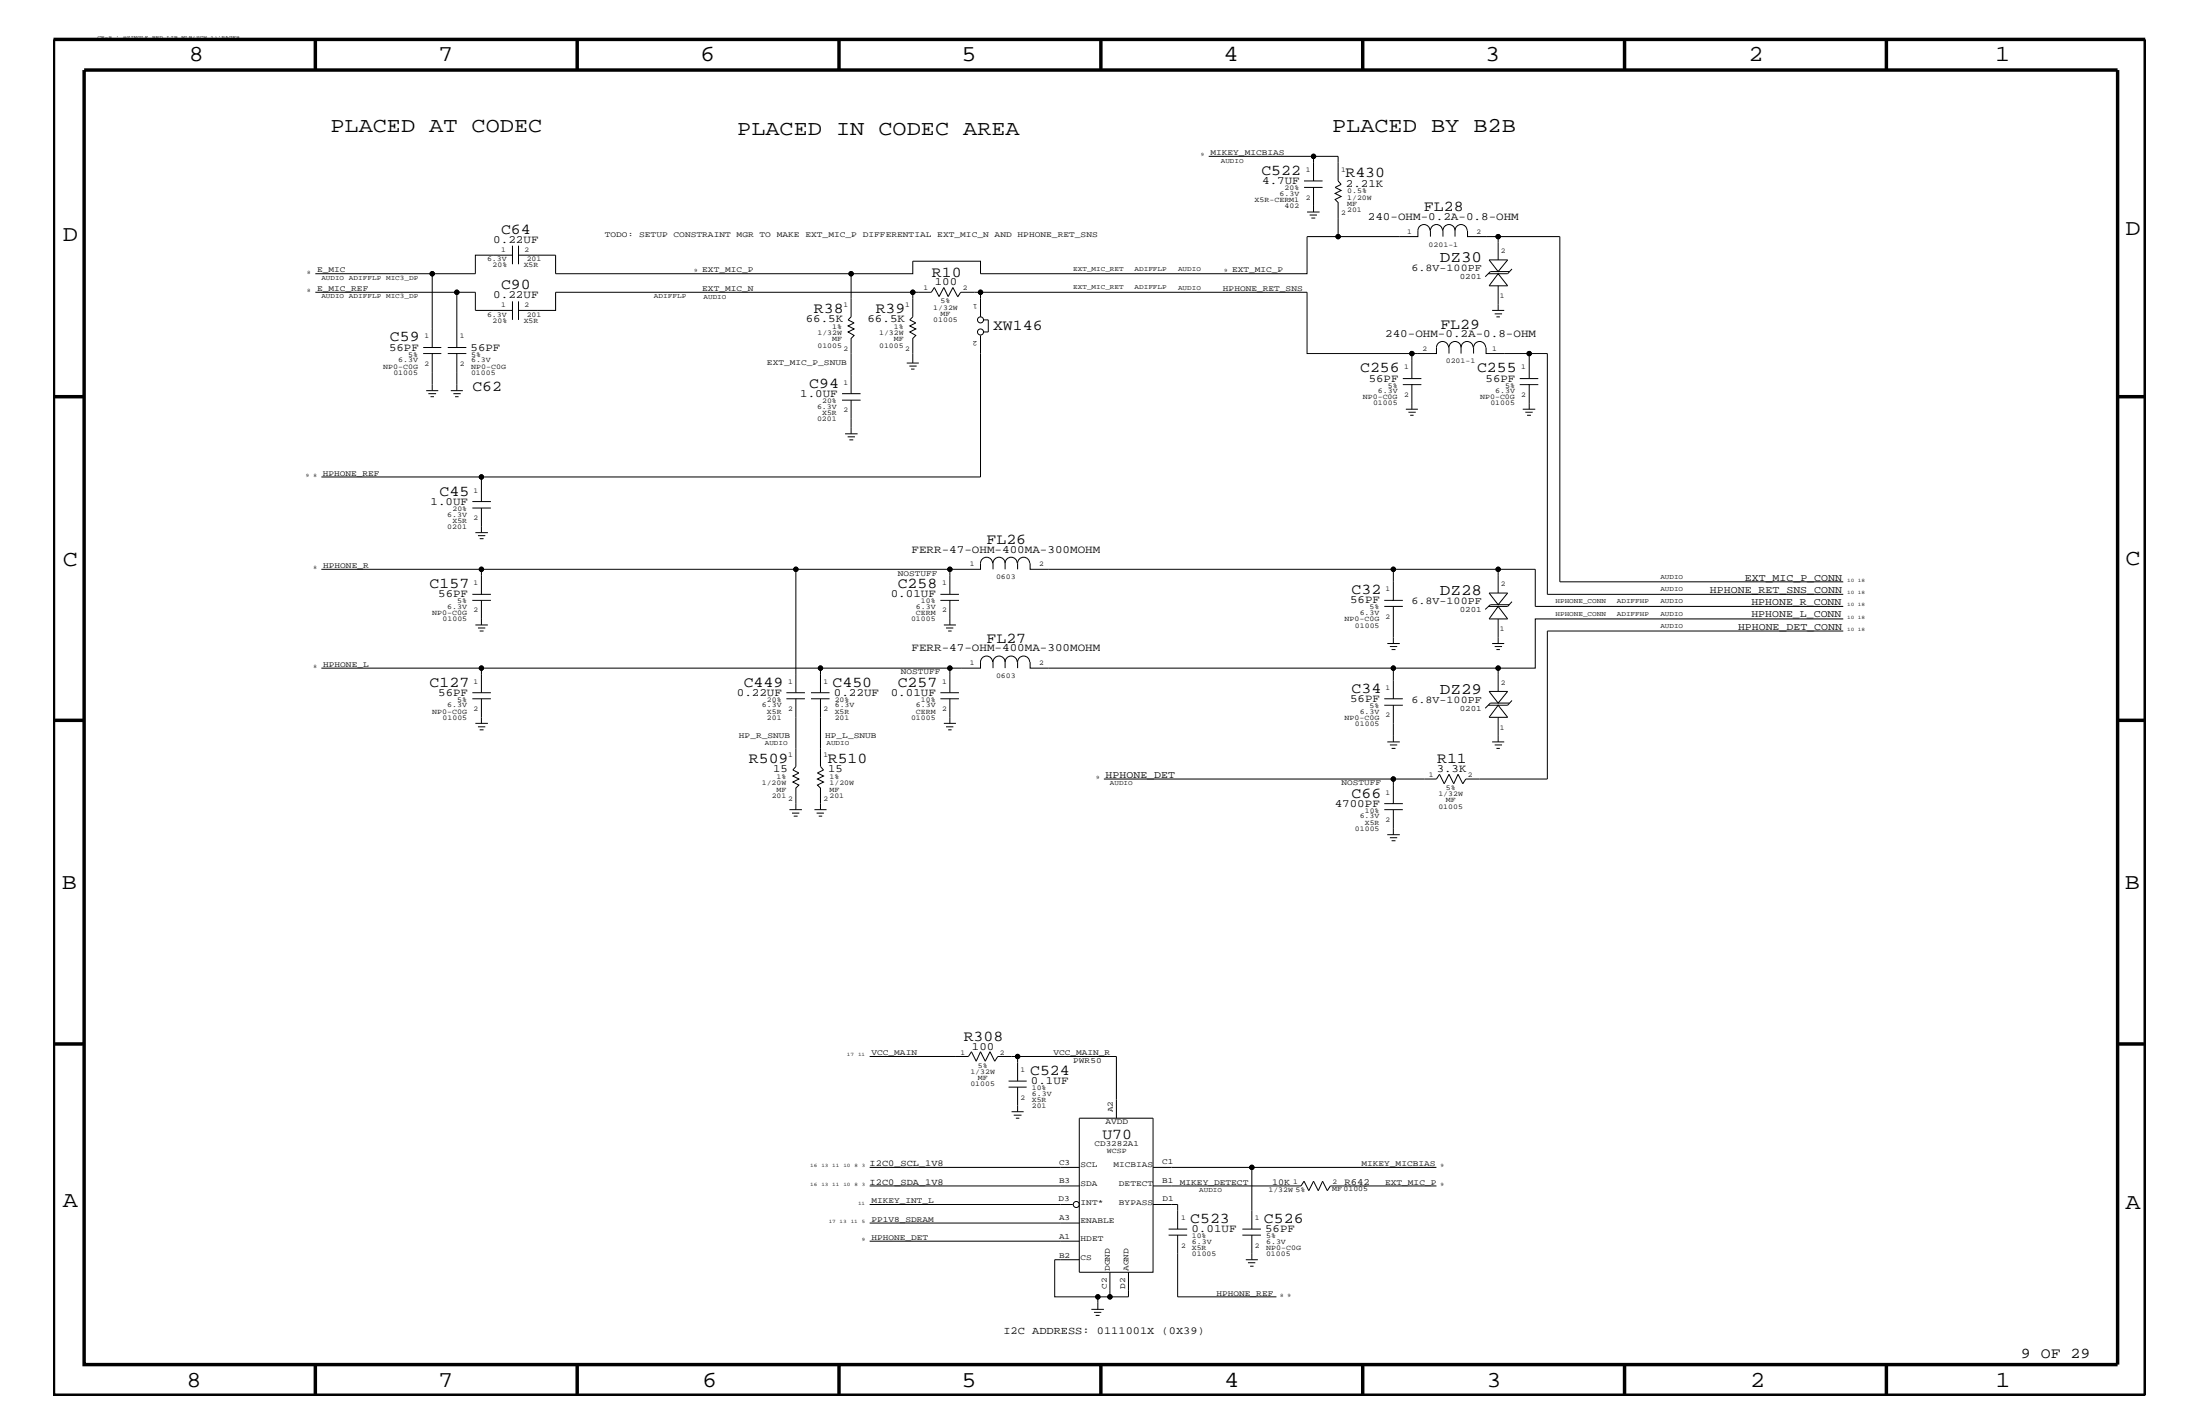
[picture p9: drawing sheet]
<svg xmlns="http://www.w3.org/2000/svg" width="432mm" height="279mm" viewBox="0 0 432 279" stroke-linecap="round" stroke-linejoin="round" font-family="sans-serif">
<g fill="none" stroke="#000" stroke-width=".2">
<path d="M237.2 30.7h25.4v4.8l.6 .7-1.2 .6 1.2 .6-1.2 .6 1.2 .6-1.2 .5 .6 .6v6.7h15.7v-1.2a1.19 1.19 0 0 1 1.2-1.1 1.19 1.19 0 0 1 1.2 1.1M255.9 36.8h3.7M255.9 35.5h3.7M257.8 30.7v4.8M257.8 36.8v4.8M61.9 57.3h27.8M84.8 53.7v14.5M100.6 50.1h-7.3v3.6h-31.4M100.6 48.2v3.6M100.6 59.1v3.7M101.8 48.2v3.6M101.8 59.1v3.7"/>
<path d="M101.8 50.1h7.3v3.6h57.9M179.2 57.3v4.9l-.6 .6 1.1 .6-1.1 .6 1.1 .5-1.1 .6 1.1 .7-.5 .6v4.8M188 58.3l.6-1h67.9v12.1h25.4v-1.2a1.19 1.19 0 0 1 1.2-1.2 1.19 1.19 0 0 1 1.2 1.2M188 58.2l-1-1.8-.9 1.8-.8-1.8-1 1.8-.9-1.8-.6 .9h-73.7v3.6h-7.3M192.4 57.3v4.9M256.5 41.6h2.5M257 42.2h1.5M257.4 42.8h.7M262.6 46.4h-6.1v7.3h-64.1v-2.4h-13.2v2.4h-12.2v8.5l-.5 .6 1.1 .6-1.1 .6 1.1 .5-1.1 .6 1.1 .7-.6 .6v10.8M283.1 45.2a1.19 1.19 0 0 0-1.2-1.1 1.19 1.19 0 0 0-1.1 1.1v1.2M285.6 45.2a1.19 1.19 0 0 0-1.2-1.1 1.19 1.19 0 0 0-1.2 1.1v1.2M285.6 45.2a1.19 1.19 0 0 1 1.2-1.1 1.19 1.19 0 0 1 1.2 1.1"/>
<path d="M285.6 45.2v1.2M288 45.2v1.2h6v4.6M292.3 51h3.6l-1.9 2.3zM294 53.7l1.9 2.4h-3.6zM294 56.1v4.8M294 46.4h12.2v67.8h55.6M296.2 53.3h-3.7l-1 1M296.8 52.8l-.9 .9h-3.8M83.1 69.4h3.5M83.1 68.2h3.5M83.7 76.7h2.3M84.1 77.2h1.5"/>
<path d="M84.5 77.8h.7M84.8 69.4v7.3M87.9 69.4h3.6M87.9 68.2h3.6M88.5 76.7h2.3M89 77.2h1.4M89.3 77.8h.7M89.7 69.4v7.3M100.6 60.9h-7.3v-3.6h-3.6v10.9M165.3 78.5h3.6M165.3 77.2h3.6M167 78.5v6.6"/>
<path d="M178 71.2h2.3M178.5 71.8h1.4M178.8 72.4h.7M192.4 65.8v27.8h-129.3M193 62.8h1v2.3h-1M275.3 75.5h3.7M275.3 74.3h3.7M277.1 69.4v4.9M277.1 75.5v4.8M286.8 68.2a1.19 1.19 0 0 1 1.2-1.2 1.19 1.19 0 0 1 1.1 1.2M286.8 68.2a1.19 1.19 0 0 0-1.2-1.2 1.19 1.19 0 0 0-1.2 1.2v1.2M286.8 68.2v1.2"/>
<path d="M291.6 68.2a1.19 1.19 0 0 0-1.2-1.2 1.19 1.19 0 0 0-1.2 1.2v1.2M291.7 68.2v1.2h8.4v4.9M292.9 60.9h2.3M293.4 61.6h1.4M293.7 62.2h.7M298.3 75.5h3.6M298.3 74.3h3.6M300.1 69.4h3.6v47.2h58.1M300.1 75.5v4.8M92.7 99.7h3.7M92.7 98.4h3.7M94.5 93.6v4.8"/>
<path d="M94.5 99.7v4.8M165.9 85.1h2.4M166.4 85.7h1.4M166.7 86.3h.8M275.9 80.3h2.4M276.4 80.9h1.5M276.8 81.5h.7M298.9 80.3h2.4M299.4 80.9h1.4M299.7 81.5h.8M63.1 111.7h31.4v4.9M92.7 117.8h3.7"/>
<path d="M92.7 116.6h3.7M93.3 104.5h2.5M93.8 105.1h1.5M94.1 105.7h.8M94.5 111.7h61.7v24.2M94.5 117.8v4.8M184.6 117.8h3.6M184.6 116.6h3.6M186.4 111.7v4.9M186.4 117.8v4.8M194.8 110.5a1.19 1.19 0 0 0-1.2-1.2 1.19 1.19 0 0 0-1.2 1.2v1.2h-36.2M197.3 110.5a1.19 1.19 0 0 1 1.2-1.2 1.19 1.19 0 0 1 1.1 1.2"/>
<path d="M197.3 110.5a1.19 1.19 0 0 0-1.2-1.2 1.19 1.19 0 0 0-1.2 1.2v1.2M197.3 110.5v1.2M202.1 110.5a1.19 1.19 0 0 0-1.2-1.2 1.19 1.19 0 0 0-1.2 1.2v1.2M202.2 110.5v1.2h71.3v6.1M271.7 117.8h3.6M271.7 119h3.6M273.5 111.7h20.5v4.7M273.5 119v7.3M292.3 116.4h3.6l-1.9 2.2zM294 119l1.9 2.4h-3.6zM294 111.7h7.3v7.3h60.5M296.2 118.6h-3.7l-1 1"/>
<path d="M296.8 118.1l-.9 .9h-3.8M63.1 131.1h31.4v4.8M92.7 137.1h3.7M92.7 135.9h3.7M93.3 122.6h2.5M93.8 123.2h1.5M94.1 123.8h.8M94.5 131.1h66.5v4.8M94.5 137.1v4.8M154.3 137.1h3.7M154.3 135.9h3.7M156.2 137.1v13.3l-.6 .7 1.2 .6-1.2 .6 1.2 .6-1.2 .5 1.2 .6-.6 .6v4.3"/>
<path d="M159.2 137.1h3.6M159.2 135.9h3.6M161 137.1v13.3l.6 .7-1.2 .6 1.2 .6-1.2 .6 1.2 .5-1.2 .6 .6 .6v4.3M161 131.1h25.4M184.6 137.1h3.6M184.6 135.9h3.6M185.3 122.6h2.3M185.7 123.2h1.4M186.1 123.8h.7M186.4 137.1v4.8M194.8 129.9a1.19 1.19 0 0 0-1.2-1.2 1.19 1.19 0 0 0-1.2 1.2v1.2h-6v4.8M197.3 129.9a1.19 1.19 0 0 1 1.2-1.2 1.19 1.19 0 0 1 1.1 1.2"/>
<path d="M197.3 129.9a1.19 1.19 0 0 0-1.2-1.2 1.19 1.19 0 0 0-1.2 1.2v1.2M197.3 129.9v1.2M202.1 129.9a1.19 1.19 0 0 0-1.2-1.2 1.19 1.19 0 0 0-1.2 1.2v1.2M202.2 129.9v1.2h71.3v6M271.7 137.1h3.6M271.7 138.4h3.6M272.3 126.3h2.4M272.8 126.9h1.4M273.1 127.5h.8M273.5 131.1h20.5v4.6M273.5 138.4v7.2M292.3 135.7h3.6l-1.9 2.3z"/>
<path d="M292.9 126.3h2.3M293.4 126.9h1.4M293.7 127.5h.7M294 138.4l1.9 2.3h-3.6zM294 121.4v4.9M296.2 138h-3.7l-1 1M296.8 137.4l-.9 1h-3.8M361.8 121.4h-60.5v9.7h-7.3M361.8 123.8h-58.1v29.1h-16l-.6 .9-.9-1.9-.9 1.9-.9-1.9-.9 1.9-1-1.9-.6 1h-65.2M93.3 141.9h2.5M93.8 142.6h1.5M94.1 143.2h.8"/>
<path d="M154.9 158.9h2.5M155.4 159.5h1.5M159.9 158.9h2.3M160.3 159.5h1.4M185.3 141.9h2.3M185.7 142.6h1.4M186.1 143.2h.7M271.7 158.9h3.6M271.7 157.7h3.6M272.3 145.6h2.4M272.8 146.2h1.4M273.1 146.8h.8"/>
<path d="M273.5 152.9v4.8M273.5 158.9v4.9M292.9 145.6h2.3M293.4 146.2h1.4M293.7 146.8h.7M294 140.7v4.9M155.8 160.1h.7M160.7 160.1h.7M272.3 163.8h2.4M272.8 164.4h1.4M273.1 165h.8M170.7 207.3h19.4l.6-.9 .9 1.8 .8-1.8 1 1.8 .9-1.8 .9 1.8 .6-.9h3.9v4.8"/>
<path d="M198 213.3h3.5M198 212.1h3.5M198.5 218.1h2.4M199 218.8h1.5M199.4 219.4h.7M199.7 213.3v4.8M199.7 207.3h19.4v12.1M211.8 219.4h14.5v30.2h-14.5zM170.7 229.1h41.1M170.7 232.7h41.1M170.7 236.3h39.9M170.7 240h41.1"/>
<path d="M226.3 236.3h4.8v4.9M226.3 229.1h55.6M226.3 232.7h29.1l.5-.9 1 1.8 .9-1.8 .9 1.8 .9-1.8 .9 1.8 .6-.9h20.8M245.7 229.1v12.1M170.7 243.5h41.1M211.8 247.2h-4.8v7.3h10.8M214.2 256.9h2.5M214.7 257.5h1.5M215.1 258.1h.7M215.5 254.5v2.4M217.8 249.6v4.9h3.7v-4.9M229.4 242.3h3.6"/>
<path d="M229.4 241.2h3.6M231.1 242.3v12.2h19.4M243.8 242.3h3.7M243.8 241.2h3.7M244.5 247.2h2.4M244.9 247.8h1.5M245.4 248.4h.6M245.7 242.3v4.9"/>
<circle cx="257.8" cy="30.7" r=".42"/>
<circle cx="84.8" cy="53.7" r=".42"/>
<circle cx="89.7" cy="57.3" r=".42"/>
<circle cx="167" cy="53.7" r=".42"/>
<circle cx="179.2" cy="57.3" r=".42"/>
<circle cx="192.4" cy="57.3" r=".42"/>
<circle cx="262.6" cy="46.4" r=".42"/>
<circle cx="294" cy="46.4" r=".42"/>
<circle cx="192.4" cy="62.8" r=".59"/>
<circle cx="192.4" cy="65.1" r=".59"/>
<circle cx="277.1" cy="69.4" r=".42"/>
<circle cx="300.1" cy="69.4" r=".42"/>
<circle cx="94.5" cy="93.6" r=".42"/>
<circle cx="94.5" cy="111.7" r=".42"/>
<circle cx="156.2" cy="111.7" r=".42"/>
<circle cx="186.4" cy="111.7" r=".42"/>
<circle cx="273.5" cy="111.7" r=".42"/>
<circle cx="294" cy="111.7" r=".42"/>
<circle cx="94.5" cy="131.1" r=".42"/>
<circle cx="161" cy="131.1" r=".42"/>
<circle cx="186.4" cy="131.1" r=".42"/>
<circle cx="273.5" cy="131.1" r=".42"/>
<circle cx="294" cy="131.1" r=".42"/>
<circle cx="273.5" cy="152.9" r=".42"/>
<circle cx="199.7" cy="207.3" r=".42"/>
<circle cx="211.2" cy="236.3" r=".59"/>
<circle cx="245.7" cy="229.1" r=".42"/>
<circle cx="215.5" cy="254.5" r=".42"/>
<circle cx="217.8" cy="254.5" r=".42"/>
</g>
<g fill="none" stroke="#000" stroke-width=".68" stroke-linecap="butt">
<path d="M10.5 7.7h410.5v266.1h-410.5zM16.5 13.7h399.1v254h-399.1zM61.9 7.7v6M113.3 7.7v6M164.7 7.7v6M216.1 7.7v6M267.5 7.7v6M318.9 7.7v6M370.2 7.7v6M10.5 77.8h6M415.6 77.8h5.4M10.5 141.3h6"/>
<path d="M415.6 141.3h5.4M10.5 204.8h6M415.6 204.8h5.4M61.9 267.7v6.1M113.3 267.7v6.1M164.7 267.7v6.1M216.1 268v5.8M267.5 267.7v6.1M318.9 267.7v6.1M370.2 267.7v6.1"/>
</g>
<g fill="#000">
<circle cx="257.8" cy="30.7" r=".42"/>
<circle cx="84.8" cy="53.7" r=".42"/>
<circle cx="89.7" cy="57.3" r=".42"/>
<circle cx="167" cy="53.7" r=".42"/>
<circle cx="179.2" cy="57.3" r=".42"/>
<circle cx="192.4" cy="57.3" r=".42"/>
<circle cx="262.6" cy="46.4" r=".42"/>
<circle cx="294" cy="46.4" r=".42"/>
<circle cx="277.1" cy="69.4" r=".42"/>
<circle cx="300.1" cy="69.4" r=".42"/>
<circle cx="94.5" cy="93.6" r=".42"/>
<circle cx="94.5" cy="111.7" r=".42"/>
<circle cx="156.2" cy="111.7" r=".42"/>
<circle cx="186.4" cy="111.7" r=".42"/>
<circle cx="273.5" cy="111.7" r=".42"/>
<circle cx="294" cy="111.7" r=".42"/>
<circle cx="94.5" cy="131.1" r=".42"/>
<circle cx="161" cy="131.1" r=".42"/>
<circle cx="186.4" cy="131.1" r=".42"/>
<circle cx="273.5" cy="131.1" r=".42"/>
<circle cx="294" cy="131.1" r=".42"/>
<circle cx="273.5" cy="152.9" r=".42"/>
<circle cx="199.7" cy="207.3" r=".42"/>
<circle cx="245.7" cy="229.1" r=".42"/>
<circle cx="215.5" cy="254.5" r=".42"/>
<circle cx="217.8" cy="254.5" r=".42"/>
</g>
<g font-size="4.5">
<text x="37.1" y="12.1">8</text>
<text x="86" y="12.1">7</text>
<text x="137.4" y="12.1">6</text>
<text x="188.7" y="12.1">5</text>
<text x="240.1" y="12.1">4</text>
<text x="291.5" y="12.1">3</text>
<text x="343.2" y="12.1">2</text>
<text x="391.6" y="12.1">1</text>
<text x="12.4" y="47.3">D</text>
<text x="417.2" y="46.2">D</text>
<text x="12.4" y="111">C</text>
<text x="417.2" y="110.8">C</text>
<text x="12.1" y="174.5">B</text>
<text x="417.1" y="174.4">B</text>
<text x="12.4" y="236.8">A</text>
<text x="417.2" y="237.2">A</text>
<text x="36.6" y="272.1">8</text>
<text x="86" y="272.1">7</text>
<text x="137.8" y="272.1">6</text>
<text x="188.7" y="272.1">5</text>
<text x="240.3" y="272.1">4</text>
<text x="291.8" y="272.1">3</text>
<text x="343.5" y="272.1">2</text>
<text x="391.7" y="272.1">1</text>
</g>
<g font-size="4.1">
<text x="64.9" y="25.9">PLACED AT CODEC</text>
<text x="144.7" y="26.4">PLACED IN CODEC AREA</text>
<text x="261.5" y="25.9">PLACED BY B2B</text>
</g>
<g font-size="3.1">
<text x="282.6" y="51.4">DZ30</text>
<text x="282.6" y="116.7">DZ28</text>
<text x="282.6" y="136.1">DZ29</text>
</g>
<g font-size="3">
<text x="247.6" y="34.3">C522</text>
<text x="264.1" y="34.8">R430</text>
<text x="279.5" y="41.4">FL28</text>
<text x="98.3" y="45.8">C64</text>
<text x="98.3" y="56.7">C90</text>
<text x="182.9" y="54.3">R10</text>
<text x="159.8" y="61.4">R38</text>
<text x="171.9" y="61.4">R39</text>
<text x="194.9" y="64.7">XW146</text>
<text x="282.7" y="64.5">FL29</text>
<text x="76.5" y="67">C59</text>
<text x="92.7" y="76.7">C62</text>
<text x="158.8" y="76.1">C94</text>
<text x="267" y="73">C256</text>
<text x="289.9" y="73">C255</text>
<text x="86.3" y="97.2">C45</text>
<text x="193.6" y="106.8">FL26</text>
<text x="84.3" y="115.3">C157</text>
<text x="176.2" y="115.3">C258</text>
<text x="265.3" y="116.6">C32</text>
<text x="193.6" y="126.1">FL27</text>
<text x="84.3" y="134.7">C127</text>
<text x="146" y="134.7">C449</text>
<text x="163.4" y="134.7">C450</text>
<text x="176.2" y="134.7">C257</text>
<text x="265.3" y="135.9">C34</text>
<text x="147" y="149.7">R509</text>
<text x="162.5" y="149.7">R510</text>
<text x="282.1" y="149.8">R11</text>
<text x="265.3" y="156.5">C66</text>
<text x="189.1" y="204.2">R308</text>
<text x="202.2" y="210.9">C524</text>
<text x="216.4" y="223.5">U70</text>
<text x="233.6" y="240">C523</text>
<text x="248.1" y="240">C526</text>
<text x="396.6" y="266.5">9 OF 29</text>
</g>
<g font-size="2.2">
<text x="247.7" y="36.2">4.7UF</text>
<text x="264.2" y="36.6">2.21K</text>
<text x="96.8" y="47.6">0.22UF</text>
<text x="268.5" y="43.1">240-OHM-0.2A-0.8-OHM</text>
<text x="96.8" y="58.5">0.22UF</text>
<text x="183.5" y="56">100</text>
<text x="158.2" y="63.3">66.5K</text>
<text x="170.3" y="63.3">66.5K</text>
<text x="76.4" y="68.8">56PF</text>
<text x="92.4" y="68.8">56PF</text>
<text x="271.9" y="66.2">240-OHM-0.2A-0.8-OHM</text>
<text x="157.1" y="77.8">1.0UF</text>
<text x="268.6" y="74.9">56PF</text>
<text x="291.6" y="74.9">56PF</text>
<text x="84.5" y="99">1.0UF</text>
<text x="178.9" y="108.5">FERR-47-OHM-400MA-300MOHM</text>
<text x="86" y="117.2">56PF</text>
<text x="174.8" y="117.2">0.01UF</text>
<text x="265" y="118.4">56PF</text>
<text x="178.9" y="127.8">FERR-47-OHM-400MA-300MOHM</text>
<text x="86" y="136.5">56PF</text>
<text x="144.6" y="136.5">0.22UF</text>
<text x="163.7" y="136.5">0.22UF</text>
<text x="174.8" y="136.5">0.01UF</text>
<text x="265" y="137.8">56PF</text>
<text x="151.7" y="151.5">15</text>
<text x="162.6" y="151.5">15</text>
<text x="282" y="151.5">3.3K</text>
<text x="262" y="158.3">4700PF</text>
<text x="190.8" y="205.9">100</text>
<text x="202.4" y="212.7">0.1UF</text>
<text x="233.8" y="241.8">0.01UF</text>
<text x="248.3" y="241.8">56PF</text>
</g>
<text font-size="2.1" x="196.9" y="261.6">I2C ADDRESS: 0111001X (0X39)</text>
<g font-size="2">
<text x="277" y="53.2">6.8V-100PF</text>
<text x="342.5" y="113.9">EXT_MIC_P_CONN</text>
<text x="277" y="118.6">6.8V-100PF</text>
<text x="335.6" y="116.4">HPHONE_RET_SNS_CONN</text>
<text x="343.7" y="118.6">HPHONE_R_CONN</text>
<text x="341.1" y="123.6">HPHONE_DET_CONN</text>
<text x="343.7" y="121">HPHONE_L_CONN</text>
<text x="277" y="137.9">6.8V-100PF</text>
<text x="217" y="152.6">HPHONE_DET</text>
</g>
<text font-size="1.9" x="263.9" y="232.5">R642</text>
<g font-size="1.8">
<text x="170.7" y="228.8">I2C0_SCL_1V8</text>
<text x="170.7" y="232.4">I2C0_SDA_1V8</text>
<text x="249.7" y="232.4">10K</text>
</g>
<g font-size="1.6">
<text x="237.6" y="30.4">MIKEY_MICBIAS</text>
<text x="118.7" y="46.4">TODO: SETUP CONSTRAINT MGR TO MAKE EXT_MIC_P DIFFERENTIAL EXT_MIC_N AND HPHONE_RET_SNS</text>
<text x="62.2" y="53.5">E_MIC</text>
<text x="137.8" y="53.5">EXT_MIC_P</text>
<text x="241.8" y="53.5">EXT_MIC_P</text>
<text x="62.2" y="57.1">E_MIC_REF</text>
<text x="137.8" y="57.1">EXT_MIC_N</text>
<text x="240" y="57.1">HPHONE_RET_SNS</text>
<text x="286.5" y="54.8">0201</text>
<text x="150.5" y="71.6">EXT_MIC_P_SNUB</text>
<text x="63.3" y="93.3">HPHONE_REF</text>
<text x="63.4" y="111.5">HPHONE_R</text>
<text x="176.2" y="113">NOSTUFF</text>
<text x="286.5" y="120.1">0201</text>
<text x="63.4" y="130.8">HPHONE_L</text>
<text x="176.8" y="132.3">NOSTUFF</text>
<text x="286.5" y="139.5">0201</text>
<text x="145" y="144.7">HP_R_SNUB</text>
<text x="162" y="144.7">HP_L_SNUB</text>
<text x="263.3" y="154">NOSTUFF</text>
<text x="171" y="207">VCC_MAIN</text>
<text x="206.8" y="207">VCC_MAIN_R</text>
<text x="210.7" y="208.5">PWR50</text>
<text x="217" y="220.6">AVDD</text>
<text x="218.4" y="218.2" transform="rotate(-90 218.4 218.2)">A2</text>
<text x="214.8" y="224.9">CD3282A1</text>
<text x="207.9" y="228.6">C3</text>
<text x="207.9" y="232.1">B3</text>
<text x="212.1" y="232.7">SDA</text>
<text x="212.1" y="229">SCL</text>
<text x="218.5" y="229.1">MICBIAS</text>
<text x="219.6" y="232.7">DETECT</text>
<text x="228.1" y="232.1">B1</text>
<text x="228.1" y="228.5">C1</text>
<text x="231.6" y="232.4">MIKEY_DETECT</text>
<text x="267.2" y="228.8">MIKEY_MICBIAS</text>
<text x="271.9" y="232.4">EXT_MIC_P</text>
<text x="171" y="236.1">MIKEY_INT_L</text>
<text x="171" y="239.7">PP1V8_SDRAM</text>
<text x="207.8" y="235.7">D3</text>
<text x="207.9" y="239.5">A3</text>
<text x="212.1" y="236.3">INT*</text>
<text x="212.1" y="240">ENABLE</text>
<text x="219.6" y="236.3">BYPASS</text>
<text x="228.2" y="235.7">D1</text>
<text x="171" y="243.4">HPHONE_DET</text>
<text x="207.9" y="243.1">A1</text>
<text x="212.1" y="243.5">HDET</text>
<text x="207.9" y="246.7">B2</text>
<text x="212.1" y="247.2">CS</text>
<text x="217.8" y="249.4" transform="rotate(-90 217.8 249.4)">DGND</text>
<text x="221.5" y="249.4" transform="rotate(-90 221.5 249.4)">AGND</text>
<text x="217.3" y="252.8" transform="rotate(-90 217.3 252.8)">C2</text>
<text x="220.8" y="252.8" transform="rotate(-90 220.8 252.8)">D2</text>
<text x="238.8" y="254.2">HPHONE_REF</text>
</g>
<g font-size="1.4">
<text x="239.6" y="31.9">AUDIO</text>
<text x="256.3" y="33.7">1</text>
<text x="263.2" y="33.7">1</text>
<text x="246.2" y="39.7">X5R-CERM1</text>
<text x="251.1" y="38.5">6.3V</text>
<text x="252.1" y="37.4">20%</text>
<text x="252.1" y="40.8">402</text>
<text x="256.3" y="39.1">2</text>
<text x="264.4" y="39.1">1/20W</text>
<text x="264.4" y="41.6">201</text>
<text x="264.4" y="38">0.5%</text>
<text x="264.4" y="40.4">MF</text>
<text x="263.2" y="42.2">2</text>
<text x="276.2" y="45.8">1</text>
<text x="289.8" y="45.8">2</text>
<text x="95.6" y="51.3">6.3V</text>
<text x="96.7" y="52.4">20%</text>
<text x="98.4" y="49.5">1</text>
<text x="102.8" y="52.4">X5R</text>
<text x="103" y="49.5">2</text>
<text x="103.4" y="51.3">201</text>
<text x="210.7" y="53.1">EXT_MIC_RET</text>
<text x="222.7" y="53.1">ADIFFLP</text>
<text x="231.2" y="53.2">AUDIO</text>
<text x="280.4" y="48.4">0201-1</text>
<text x="294.6" y="49.7">2</text>
<text x="63.1" y="58.5">AUDIO ADIFFLP MIC3_DP</text>
<text x="63.1" y="54.9">AUDIO ADIFFLP MIC3_DP</text>
<text x="128.4" y="58.5">ADIFFLP</text>
<text x="138.1" y="58.6">AUDIO</text>
<text x="181.3" y="56.9">1</text>
<text x="184.6" y="59.5">5%</text>
<text x="189" y="56.9">2</text>
<text x="191.9" y="59.7" transform="rotate(-180 191.9 59.7)">1</text>
<text x="210.7" y="56.7">EXT_MIC_RET</text>
<text x="222.7" y="56.7">ADIFFLP</text>
<text x="231.2" y="56.8">AUDIO</text>
<text x="294.4" y="58.5">1</text>
<text x="95.6" y="62.2">6.3V</text>
<text x="96.7" y="63.4">20%</text>
<text x="98.4" y="60.3">1</text>
<text x="102.8" y="63.4">X5R</text>
<text x="103" y="60.3">2</text>
<text x="103.4" y="62.2">201</text>
<text x="160.4" y="65.8">1/32W</text>
<text x="163.3" y="64.5">1%</text>
<text x="165.5" y="60.3">1</text>
<text x="172.6" y="65.8">1/32W</text>
<text x="175.4" y="64.5">1%</text>
<text x="177.6" y="60.3">1</text>
<text x="183.2" y="63.1">01005</text>
<text x="183.2" y="60.7">1/32W</text>
<text x="184.6" y="61.9">MF</text>
<text x="78.1" y="71.1">6.3V</text>
<text x="80.1" y="70">5%</text>
<text x="83.3" y="66.4">1</text>
<text x="83.3" y="71.8">2</text>
<text x="90.3" y="66.4">1</text>
<text x="90.3" y="71.8">2</text>
<text x="92.5" y="71.1">6.3V</text>
<text x="92.5" y="70">5%</text>
<text x="160.4" y="68.2">01005</text>
<text x="163.3" y="67">MF</text>
<text x="165.5" y="68.8">2</text>
<text x="172.6" y="68.2">01005</text>
<text x="175.4" y="67">MF</text>
<text x="177.6" y="68.8">2</text>
<text x="191.9" y="67" transform="rotate(-180 191.9 67)">2</text>
<text x="279.2" y="68.8">2</text>
<text x="283.8" y="71.3">0201-1</text>
<text x="292.9" y="68.8">1</text>
<text x="75.2" y="72.3">NP0-C0G</text>
<text x="77.2" y="73.5">01005</text>
<text x="92.5" y="72.3">NP0-C0G</text>
<text x="92.5" y="73.5">01005</text>
<text x="165.5" y="75.5">1</text>
<text x="270.4" y="77.2">6.3V</text>
<text x="272.4" y="76.1">5%</text>
<text x="275.6" y="72.4">1</text>
<text x="275.6" y="77.8">2</text>
<text x="293.5" y="77.2">6.3V</text>
<text x="295.4" y="76.1">5%</text>
<text x="298.5" y="72.4">1</text>
<text x="298.5" y="77.8">2</text>
<text x="160.4" y="80.2">6.3V</text>
<text x="160.4" y="82.6">0201</text>
<text x="161.4" y="79.1">20%</text>
<text x="161.4" y="81.4">X5R</text>
<text x="165.5" y="80.9">2</text>
<text x="267.5" y="78.3">NP0-C0G</text>
<text x="269.5" y="79.5">01005</text>
<text x="290.5" y="78.3">NP0-C0G</text>
<text x="292.5" y="79.5">01005</text>
<text x="87.8" y="101.4">6.3V</text>
<text x="88.8" y="100.3">20%</text>
<text x="93" y="96.6">1</text>
<text x="87.8" y="103.7">0201</text>
<text x="88.8" y="102.6">X5R</text>
<text x="93" y="102.1">2</text>
<text x="190.3" y="111.1">1</text>
<text x="195.5" y="113.7">0603</text>
<text x="204" y="111.1">2</text>
<text x="325.9" y="113.6">AUDIO</text>
<text x="87.8" y="119.5">6.3V</text>
<text x="89.7" y="118.4">5%</text>
<text x="93" y="114.8">1</text>
<text x="179.7" y="119.5">6.3V</text>
<text x="180.8" y="118.4">10%</text>
<text x="184.9" y="114.8">1</text>
<text x="268.8" y="119.6">5%</text>
<text x="271.9" y="115.9">1</text>
<text x="294.6" y="115">2</text>
<text x="305.3" y="118.4">HPHONE_CONN</text>
<text x="317.3" y="118.4">ADIFFHP</text>
<text x="325.9" y="118.4">AUDIO</text>
<text x="325.9" y="115.9">AUDIO</text>
<text x="84.8" y="120.7">NP0-C0G</text>
<text x="86.9" y="121.9">01005</text>
<text x="93" y="120.2">2</text>
<text x="178.8" y="121.9">01005</text>
<text x="179.7" y="120.7">CERM</text>
<text x="184.9" y="120.2">2</text>
<text x="263.9" y="121.9">NP0-C0G</text>
<text x="265.9" y="123.1">01005</text>
<text x="266.9" y="120.7">6.3V</text>
<text x="271.9" y="121.4">2</text>
<text x="294.4" y="123.8">1</text>
<text x="305.3" y="120.8">HPHONE_CONN</text>
<text x="317.3" y="120.8">ADIFFHP</text>
<text x="325.9" y="120.8">AUDIO</text>
<text x="325.9" y="123.2">AUDIO</text>
<text x="190.3" y="130.5">1</text>
<text x="204" y="130.5">2</text>
<text x="89.7" y="137.8">5%</text>
<text x="93" y="134.1">1</text>
<text x="150.5" y="137.8">20%</text>
<text x="154.7" y="134.1">1</text>
<text x="161.6" y="134.1">1</text>
<text x="163.8" y="137.8">20%</text>
<text x="180.8" y="137.8">10%</text>
<text x="184.9" y="134.1">1</text>
<text x="195.5" y="133">0603</text>
<text x="271.9" y="135.3">1</text>
<text x="294.6" y="134.4">2</text>
<text x="84.8" y="140.1">NP0-C0G</text>
<text x="86.9" y="141.3">01005</text>
<text x="87.8" y="138.8">6.3V</text>
<text x="93" y="139.6">2</text>
<text x="149.5" y="138.8">6.3V</text>
<text x="150.5" y="141.3">201</text>
<text x="150.5" y="140.1">X5R</text>
<text x="154.7" y="139.6">2</text>
<text x="161.6" y="139.6">2</text>
<text x="163.8" y="138.8">6.3V</text>
<text x="163.8" y="141.3">201</text>
<text x="163.8" y="140.1">X5R</text>
<text x="178.8" y="141.3">01005</text>
<text x="179.7" y="138.8">6.3V</text>
<text x="179.7" y="140.1">CERM</text>
<text x="184.9" y="139.6">2</text>
<text x="263.9" y="141.3">NP0-C0G</text>
<text x="265.9" y="142.4">01005</text>
<text x="266.9" y="140.1">6.3V</text>
<text x="268.8" y="139">5%</text>
<text x="271.9" y="140.7">2</text>
<text x="294.4" y="143.2">1</text>
<text x="150.1" y="146.2">AUDIO</text>
<text x="154.7" y="148.6">1</text>
<text x="161.6" y="148.6">1</text>
<text x="162.2" y="146.2">AUDIO</text>
<text x="149.5" y="154">1/20W</text>
<text x="152.4" y="152.9">1%</text>
<text x="152.4" y="155.3">MF</text>
<text x="162.8" y="152.9">1%</text>
<text x="162.8" y="155.3">MF</text>
<text x="162.8" y="154">1/20W</text>
<text x="217.8" y="154">AUDIO</text>
<text x="271.9" y="155.9">1</text>
<text x="280.4" y="152.5">1</text>
<text x="283.8" y="155.1">5%</text>
<text x="288.1" y="152.5">2</text>
<text x="151.5" y="156.5">201</text>
<text x="154.7" y="157.1">2</text>
<text x="161.6" y="157.1">2</text>
<text x="162.8" y="156.5">201</text>
<text x="266.9" y="160.6">6.3V</text>
<text x="267.9" y="161.8">X5R</text>
<text x="267.9" y="159.5">10%</text>
<text x="271.9" y="161.3">2</text>
<text x="282.3" y="156.2">1/32W</text>
<text x="282.3" y="158.7">01005</text>
<text x="283.8" y="157.4">MF</text>
<text x="265.9" y="163">01005</text>
<text x="188.6" y="207">1</text>
<text x="191.9" y="209.5">5%</text>
<text x="196.3" y="207">2</text>
<text x="190.5" y="210.7">1/32W</text>
<text x="190.5" y="213">01005</text>
<text x="191.9" y="211.9">MF</text>
<text x="200.3" y="210.3">1</text>
<text x="200.3" y="215.8">2</text>
<text x="202.5" y="213.9">10%</text>
<text x="202.5" y="215">6.3V</text>
<text x="202.5" y="217.5">201</text>
<text x="202.5" y="216.3">X5R</text>
<text x="217.3" y="226.3">WCSP</text>
<text x="235.4" y="233.9">AUDIO</text>
<text x="249" y="233.8">1/32W 5%</text>
<text x="253.8" y="232.4">1</text>
<text x="261.5" y="233.6">MF 01005</text>
<text x="261.5" y="232.4">2</text>
<text x="231.8" y="239.3">1</text>
<text x="246.3" y="239.3">1</text>
<text x="231.8" y="244.8">2</text>
<text x="233.9" y="244">6.3V</text>
<text x="233.9" y="242.9">10%</text>
<text x="233.9" y="245.2">X5R</text>
<text x="246.3" y="244.8">2</text>
<text x="248.5" y="245.2">NP0-C0G</text>
<text x="248.5" y="242.9">5%</text>
<text x="248.5" y="244">6.3V</text>
<text x="233.9" y="246.5">01005</text>
<text x="248.5" y="246.5">01005</text>
</g>
<g font-size="1">
<text x="19.1" y="7.7">CR-9</text>
<text x="22.7" y="7.7">:</text>
<text x="24.1" y="7.7">@SINGLE_BRD_LIB.MLB(SCH_1):PAGE9</text>
<text x="235.7" y="30.7">9</text>
<text x="60.3" y="53.7">8</text>
<text x="136.2" y="53.5">9</text>
<text x="240.3" y="53.5">9</text>
<text x="60.3" y="57.3">8</text>
<text x="60" y="93.6">9</text>
<text x="61.6" y="93.6">8</text>
<text x="61.6" y="111.7">8</text>
<text x="362.5" y="119">10 18</text>
<text x="362.5" y="114.2">10 18</text>
<text x="362.5" y="116.6">10 18</text>
<text x="362.5" y="123.8">10 18</text>
<text x="362.5" y="121.4">10 18</text>
<text x="61.6" y="131.1">8</text>
<text x="215.1" y="152.9">9</text>
<text x="166.2" y="207.3">17</text>
<text x="168.4" y="207.3">11</text>
<text x="159" y="229.1">16</text>
<text x="159" y="232.7">16</text>
<text x="161.2" y="229.1">13 11</text>
<text x="161.2" y="232.7">13 11</text>
<text x="165.5" y="229.1">10</text>
<text x="165.5" y="232.7">10</text>
<text x="167.7" y="229.1">8</text>
<text x="167.7" y="232.7">8</text>
<text x="169.2" y="229.1">3</text>
<text x="169.2" y="232.7">3</text>
<text x="282.7" y="232.7">9</text>
<text x="282.7" y="229.1">9</text>
<text x="162.6" y="240">17 13</text>
<text x="167" y="240">11</text>
<text x="168.4" y="236.3">11</text>
<text x="169.2" y="240">5</text>
<text x="169.2" y="243.5">9</text>
<text x="251.3" y="254.5">8</text>
<text x="252.7" y="254.5">9</text>
</g>
</svg>
